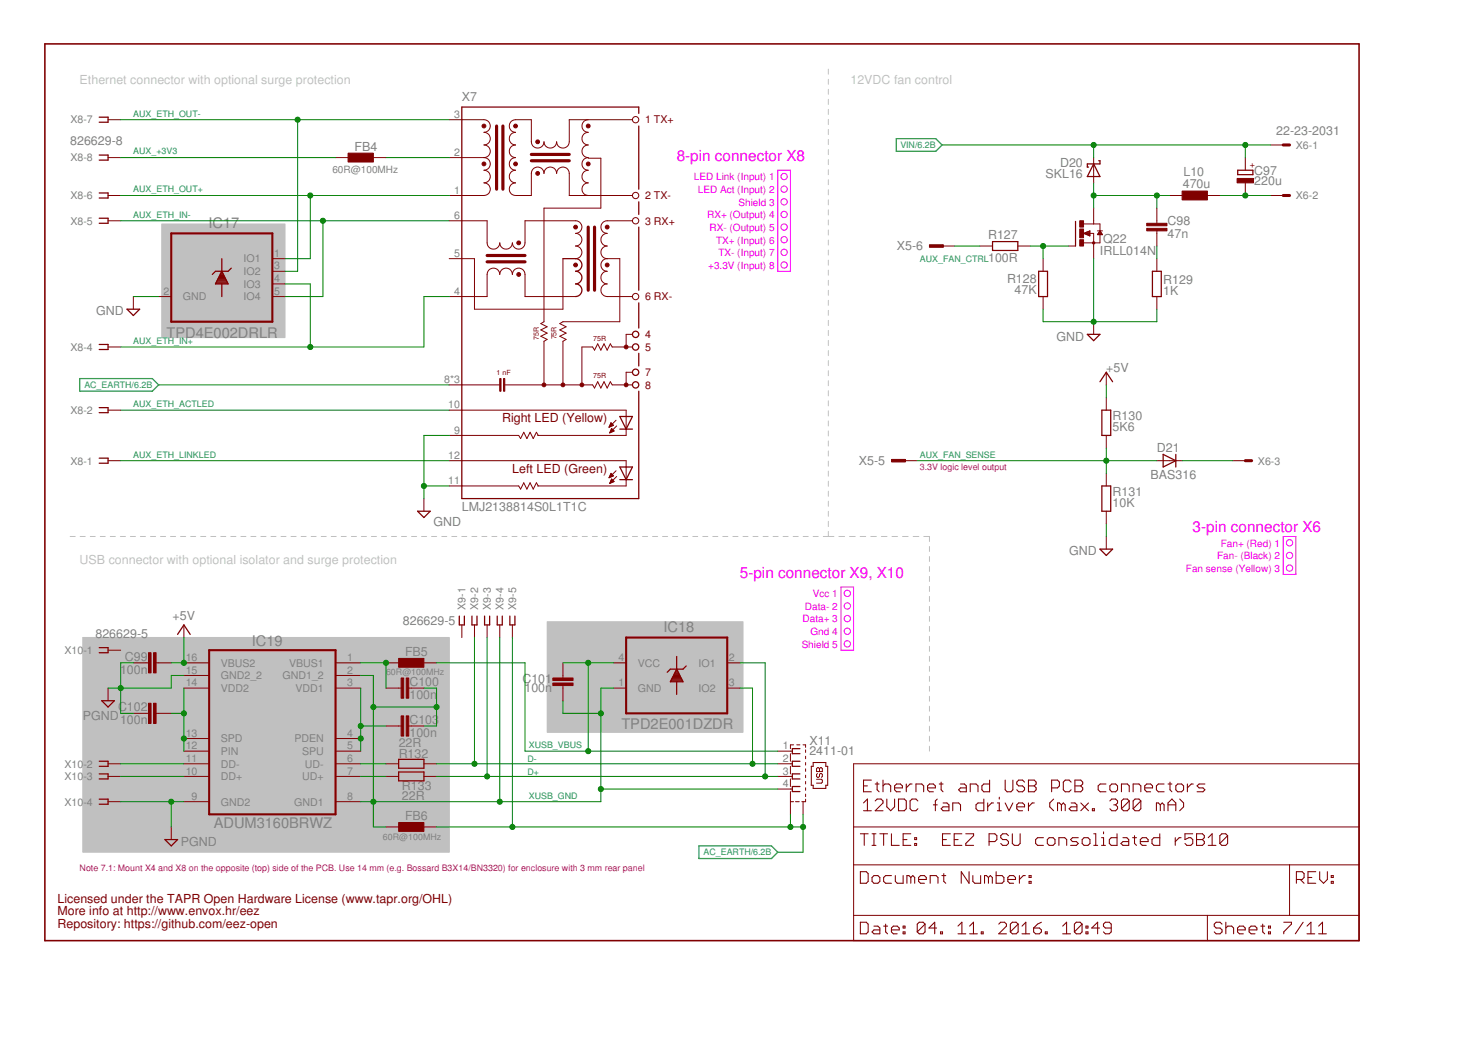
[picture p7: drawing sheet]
<svg xmlns="http://www.w3.org/2000/svg" width="297mm" height="210mm" viewBox="0 0 297 210" stroke-linecap="round" stroke-linejoin="round" font-family="sans-serif">
<g fill="none" stroke="#c0c0c0" stroke-width=".2">
<path d="M166.5 13.9v1M166.5 15.9v1.1M166.5 17.9v1.1M166.5 20v1M166.5 22v1M166.5 24v1M166.5 26v1.1M166.5 28v1.1M166.5 30.1v1M166.5 32.1v1M166.5 34.1v1M166.5 36.1v1"/>
<path d="M166.5 38.1v1.1M166.5 40.2v1M166.5 42.2v1M166.5 44.2v1M166.5 46.2v1.1M166.5 48.3v1M166.5 50.3v1M166.5 52.3v1M166.5 54.3v1M166.5 56.3v1.1M166.5 58.4v1M166.5 60.4v1"/>
<path d="M166.5 62.4v1M166.5 64.4v1M166.5 66.4v1.1M166.5 68.5v1M166.5 70.5v1M166.5 72.5v1M166.5 74.5v1M166.5 76.5v1.1M166.5 78.5v1.1M166.5 80.6v1M166.5 82.6v1M166.5 84.6v1"/>
<path d="M166.5 86.6v1.1M166.5 88.7v1M166.5 90.7v1M166.5 92.7v1M166.5 94.7v1M166.5 96.8v1M166.5 98.8v1M14.1 107.9h1M16.1 107.9h1M18.1 107.9h1.1M20.2 107.9h1M22.2 107.9h1"/>
<path d="M24.2 107.9h1M26.2 107.9h1M28.2 107.9h1M30.2 107.9h1.1M32.3 107.9h1M34.3 107.9h1M36.3 107.9h1M38.3 107.9h1M40.3 107.9h1.1M42.4 107.9h1M44.4 107.9h1M46.4 107.9h1"/>
<path d="M48.4 107.9h1M50.4 107.9h1M52.4 107.9h1.1M54.5 107.9h1M56.5 107.9h1M58.5 107.9h1M60.5 107.9h1M62.5 107.9h1M64.6 107.9h1M66.6 107.9h1M68.6 107.9h1M70.6 107.9h1"/>
<path d="M72.6 107.9h1M74.6 107.9h1M76.7 107.9h1M78.7 107.9h1M80.7 107.9h1M82.7 107.9h1M84.7 107.9h1M86.7 107.9h1.1M88.8 107.9h1M90.8 107.9h1M92.8 107.9h1M94.8 107.9h1"/>
<path d="M96.8 107.9h1.1M98.8 107.9h1.1M100.9 107.9h1M102.9 107.9h1M104.9 107.9h1M106.9 107.9h1M108.9 107.9h1.1M111 107.9h1M113 107.9h1M115 107.9h1M117 107.9h1M119 107.9h1.1"/>
<path d="M121.1 107.9h1M123.1 107.9h1M125.1 107.9h1M127.1 107.9h1M129.1 107.9h1.1M131.1 107.9h1.1M133.2 107.9h1M135.2 107.9h1M137.2 107.9h1M139.2 107.9h1M141.2 107.9h1.1M143.3 107.9h1"/>
<path d="M145.3 107.9h1M147.3 107.9h1M149.3 107.9h1M151.3 107.9h1M153.4 107.9h1M155.4 107.9h1M157.4 107.9h1M159.4 107.9h1M161.4 107.9h1M163.4 107.9h1M165.5 107.9h2.1M166.5 100.8v1"/>
<path d="M166.5 102.8v1M166.5 104.8v1.1M166.5 106.8v1.1M168.6 107.9h1.1M170.7 107.9h1.2M172.9 107.9h1.1M175 107.9h1.1M177.1 107.9h1.2M179.3 107.9h1.1M181.4 107.9h1.1M183.5 107.9h1.2M185.7 107.9h1.1v1"/>
<path d="M186.8 109.9v1M186.8 111.9v1M186.8 113.9v1M186.8 115.9v1M186.8 117.9v1M186.8 119.9v1M186.8 121.9v1M186.8 123.9v1M186.8 125.9v1M186.8 127.9v1M186.8 129.9v1.1M186.8 132v1"/>
<path d="M186.8 134v1M186.8 136v1M186.8 138v1M186.8 140v1M186.8 142v1M186.8 144v1M186.8 146v1M186.8 148v1M186.8 150v1"/>
</g>
<g fill="#c0c0c0" stroke="#c0c0c0" stroke-width=".2">
<path d="M32.5 45h24.8v22.9h-24.8z"/>
<path d="M110 125h39.3v22.2h-39.3z"/>
<path d="M16.6 128.2h73.7v43.1h-73.7z"/>
</g>
<g fill="none" stroke="#800000" stroke-width=".21">
<path d="M163.4 153.3h2.6v.8h.3v3.8h-.3v.6h-2.6v-.6h-.4v-3.8h.4zM173.5 158h.8M175.1 156.8h-1.6v2.4h1.6M175.9 157.6h.8M176.3 157.2v1.6l.4 .4M177.5 158l.3-.4h.8l.4 .4v1.2M177.5 156.8v2.4M179.8 158.4h1.6v-.4l-.4-.4h-.8l-.4 .4v.8l.4 .4h.8M182.1 157.6v1.6M183.3 157.6h-.4l-.8 .8M184.1 159.2v-1.6h1.2l.3 .4v1.2M186.4 158.4h1.6v-.4l-.4-.4h-.8l-.4 .4v.8l.4 .4h.8"/>
<path d="M188.8 157.6h.7M189.1 157.2v1.6l.4 .4M193 157.6h.8l.4 .4v1.2h-1.2l-.3-.4 .3-.4h1.2M195 159.2v-1.6h1.2l.4 .4v1.2M198.9 156.8v2.4h-1.2l-.4-.4v-.8l.4-.4h1.2M202 156.8v2l.4 .4h.8l.4-.4v-2M205.9 157.2l-.4-.4h-.8l-.4 .4v.4l.4 .4h.8l.4 .4v.4l-.4 .4h-.8l-.4-.4M206.7 156.8h1.2l.3 .4v.4l-.3 .4 .3 .4v.4l-.3 .4h-1.2zM206.7 158h1.2M211.3 158.4h1.2l.4-.4v-.8l-.4-.4h-1.2v2.4M215.3 157.2l-.4-.4h-.8l-.4 .4v1.6l.4 .4h.8l.4-.4M216 156.8h1.2l.4 .4v.4l-.4 .4 .4 .4v.4l-.4 .4h-1.2z"/>
<path d="M216 158h1.2M222.3 157.6h-1.2l-.4 .4v.8l.4 .4h1.2M223.1 158l.3-.4h.8l.4 .4v.8l-.4 .4h-.8l-.3-.4zM225.4 159.2v-1.6h1.2l.3 .4v1.2M227.7 159.2v-1.6h1.2l.4 .4v1.2M230.1 158.4h1.5v-.4l-.4-.4h-.7l-.4 .4v.8l.4 .4h.7M234 157.6h-1.2l-.4 .4v.8l.4 .4h1.2M234.7 157.6h.8M235.1 157.2v1.6l.4 .4M236.3 158l.4-.4h.8l.4 .4v.8l-.4 .4h-.8l-.4-.4zM238.6 157.6v1.6M239.8 157.6h-.4l-.8 .8"/>
<path d="M242.1 157.6h-1.1l-.4 .4 .4 .4h.8l.3 .4-.3 .4h-1.2M172.9 175.3h1.2l.4 .3v1.6l-.4 .4h-1.2zM172.9 167.6h1.6M173.5 161.4l.8-.7v2.3M173.5 163h1.6M173.7 167.6v2.4M175.3 176.4l.3-.4h.8l.4 .4v.8l-.4 .4h-.8l-.3-.4zM175.3 167.6h.7M175.3 170h.7M175.6 167.6v2.4M175.9 161l.4-.3h.8l.4 .3v.4l-1.6 1.6h1.6M176.8 167.6h1.6"/>
<path d="M177.6 167.6v2.4M178.2 160.7v1.5l.8 .8 .8-.8v-1.5M179.2 167.6v2.4h1.5M179.2 176h-1.2l-.4 .4v.8l.4 .4h1.2M179.9 176v1.2l.4 .4h1.2v-1.6M180.6 160.7h1.1l.4 .3v1.6l-.4 .4h-1.1zM181.5 168.8h.8M183 167.6h-1.5v2.4h1.5M183 176.4l-.3-.4h-.4v1.6M183 176.4l.5-.4 .3 .4v1.2M183 176.4v1.2M183.8 169.6h.4v.4h-.4z"/>
<path d="M183.8 168.4h.4v.4h-.4zM184.5 161l-.4-.3h-.8l-.4 .3v1.6l.4 .4h.8l.4-.4M184.6 176.8h1.6v-.4l-.4-.4h-.8l-.4 .4v.8l.4 .4h.8M186.9 177.6v-1.6h1.2l.4 .4v1.2M187.6 161.8h.8M188.4 160.7l-.4 .3v2M189.3 176h.8M189.4 168.8h.8M189.5 161.4h.8l.4 .4v1.2h-1.2l-.4-.4 .4-.4h1.2M189.7 175.6v1.6l.4 .4M191 167.6h-1.6v2.4h1.6M191.5 163v-1.6h1.2l.3 .4v1.2"/>
<path d="M191.8 168.8h.8M193.3 167.6h-1.5v2.4h1.5M194.1 167.6h1.6v.4l-1.6 1.6v.4h1.6M194.8 175.3v2.3l-1.6-2.3v2.3M195.5 176v1.2l.4 .4h1.2v-1.6M197.7 160.7v2.3h-1.1l-.4-.4v-.8l.4-.4h1.1M198.5 161.4v1.6M198.6 176.4l-.4-.4h-.3v1.6M198.6 176.4v1.2M198.6 176.4l.4-.4 .4 .4v1.2M198.8 169.2h1.1l.4-.4v-.8l-.4-.4h-1.1v2.4M199.7 161.4h-.4l-.8 .8"/>
<path d="M200.2 175.3v2.3h1.2l.4-.4v-.8l-.4-.4h-1.2M200.4 163h.8M200.4 161.4h.4v1.6M200.8 160.3v.4M202 161.4l.8 1.6 .8-1.6M202.5 176.8h1.6v-.4l-.4-.4h-.8l-.4 .4v.8l.4 .4h.8M202.7 168l-.4-.4h-.8l-.4 .4v.4l.4 .4h.8l.4 .4v.4l-.4 .4h-.8l-.4-.4M203.5 167.6v2l.4 .4h.7l.4-.4v-2M204.3 162.2h1.6v-.4l-.4-.4h-.8l-.4 .4v.8l.4 .4h.8M204.9 176v1.6M206.1 176h-.4l-.8 .8M206.7 161.4v1.6"/>
<path d="M206.8 177.2h.4v.4h-.4zM206.8 176h.4v.4h-.4zM207.9 161.4h-.4l-.8 .8M209.7 168.4h-1.2l-.4 .4v.8l.4 .4h1.2M210.5 168.8l.4-.4h.7l.4 .4v.8l-.4 .4h-.7l-.4-.4zM211.8 160.7l-.8 .7v.8l.8 .8M212.8 170v-1.6h1.2l.4 .4v1.2M213.3 161.8l-.4-.4h-.4v1.6M213.3 161.8v1.2M213.3 161.8l.4-.4 .4 .4v1.2M215.3 161.4h.7l.4 .4v1.2h-1.1l-.4-.4 .4-.4h1.1M216.7 168.4h-1.2l-.3 .4 .3 .4h.8l.4 .4-.4 .4h-1.1"/>
<path d="M217.2 161.4l1.6 1.6M217.5 168.8l.4-.4h.8l.4 .4v.8l-.4 .4h-.8l-.4-.4zM218.8 161.4l-1.6 1.6M219.5 162.6h.4v.4h-.4zM219.8 167.6h.4v2.4M219.8 170h.8M221.4 170h.8M221.4 168.4h.4v1.6M221.8 167.3v.3M223.1 161l.3-.3h.8l.4 .3v.4l-.4 .4M223.8 161.8h.4M224.2 161.8l.4 .4v.4l-.4 .4h-.8l-.3-.4"/>
<path d="M224.5 167.6v2.4h-1.2l-.4-.4v-.8l.4-.4h1.2M225.7 168.4h.8l.3 .4v1.2h-1.1l-.4-.4 .4-.4h1.1M226.9 161l-.3-.3h-.8l-.4 .3v1.6M226.9 161v1.6l-.3 .4h-.8l-.4-.4M226.9 161l-1.5 1.6M227.6 168.4h.8M228 168v1.6l.4 .4M229.2 169.2h1.5v-.4l-.3-.4h-.8l-.4 .4v.8l.4 .4h.8M229.3 161l-.4-.3h-.8l-.4 .3v1.6M229.3 161v1.6l-.4 .4h-.8l-.4-.4M229.3 161l-1.6 1.6M233.1 167.6v2.4h-1.2l-.4-.4v-.8l.4-.4h1.2"/>
<path d="M233.2 161.8l-.4-.4h-.4v1.6M233.2 161.8v1.2M233.2 161.8l.4-.4 .4 .4v1.2M234.7 163v-1.6l.8-.7 .8 .7v1.6M234.7 161.8h1.6M236.2 168.4v1.6M237.1 160.7l.8 .7v.8l-.8 .8M237.4 168.4h-.4l-.8 .8M239.7 167.6h-1.6v1.2l.8-.4h.4l.4 .4v.8l-.4 .4h-.8l-.4-.4M240.5 167.6h1.2l.3 .4v.4l-.3 .4 .3 .4v.4l-.3 .4h-1.2zM240.5 168.8h1.2M242.8 170h1.6"/>
<path d="M242.8 168.4l.8-.8v2.4M246.7 168l-.4-.4h-.7l-.4 .4v1.6M246.7 168v1.6l-.4 .4h-.7l-.4-.4M246.7 168l-1.5 1.6M260.5 176.8h1.2l.4-.4v-.8l-.4-.3h-1.2v2.3M261.3 176.8l.8 .8M262.9 176.4h.8M264.4 175.3h-1.5v2.3h1.5M265.2 175.3v1.5l.8 .8 .8-.8v-1.5M267.5 177.2h.4v.4h-.4zM267.5 176h.4v.4h-.4zM172.9 185.4h1.2l.4 .4v1.6l-.4 .3h-1.2z"/>
<path d="M175.6 186.2h.8l.4 .4v1.1h-1.2l-.3-.3 .3-.4h1.2M177.6 186.2h.8M178 185.8v1.6l.4 .3M179.2 187h1.5v-.4l-.4-.4h-.8l-.3 .4v.8l.3 .3h.8M181.5 187.4h.4v.3h-.4zM181.5 186.2h.4v.4h-.4zM185.9 185.8v1.6l-.4 .3h-.8l-.4-.3M185.9 185.8l-.4-.4h-.8l-.4 .4v1.6M185.9 185.8l-1.6 1.6M188.2 186.6h-1.5l1.2-1.2v2.3M189 187.4h.4v.3h-.4zM192.5 187.7h1.6"/>
<path d="M192.5 186.2l.8-.8v2.3M194.9 186.2l.7-.8v2.3M194.9 187.7h1.5M197.2 187.4h.4v.3h-.4zM200.7 185.8l.4-.4h.8l.4 .4v.4l-1.6 1.5h1.6M204.6 185.8l-1.5 1.6M204.6 185.8v1.6l-.4 .3h-.7l-.4-.3M204.6 185.8l-.4-.4h-.7l-.4 .4v1.6M205.4 187.7h1.5M205.4 186.2l.8-.8v2.3M207.7 186.6h1.2l.4 .4v.4l-.4 .3h-.8l-.4-.3zM209.3 185.4l-.8 .4-.8 .8"/>
<path d="M210.1 187.4h.4v.3h-.4zM213.6 187.7h1.5M213.6 186.2l.8-.8v2.3M217.5 185.8v1.6l-.4 .3h-.8l-.4-.3M217.5 185.8l-.4-.4h-.8l-.4 .4v1.6M217.5 185.8l-1.6 1.6M218.2 187.4h.5v.3h-.5zM218.2 186.2h.5v.4h-.5zM221 186.6h-1.6l1.2-1.2v2.3M223.3 186.6h-1.2l-.3-.4v-.4l.3-.4h.8l.4 .4v1.6l-.4 .3h-.8l-.3-.3M245.6 185.8l-.4-.4h-.8l-.4 .4v.4l.4 .4h.8l.4 .4v.4l-.4 .3h-.8l-.4-.3M246.4 186.6l.4-.4h.7l.4 .4v1.1"/>
<path d="M246.4 185.4v2.3M248.7 187h1.6v-.4l-.4-.4h-.8l-.4 .4v.8l.4 .3h.8M251 187h1.6v-.4l-.4-.4h-.8l-.4 .4v.8l.4 .3h.8M253.4 186.2h.8M253.8 185.8v1.6l.4 .3M254.9 187.4h.4v.3h-.4zM254.9 186.2h.4v.4h-.4zM258 185.4h1.5v.4l-1.5 1.6v.3M261.9 185.4l-1.6 2.3M262.7 187.7h1.5M262.7 186.2l.8-.8v2.3M265 187.7h1.6"/>
<path d="M265 186.2l.8-.8v2.3"/>
</g>
<g fill="#800000" stroke="#800000" stroke-width=".2">
<path d="M237.6 38.4h5.1v1.8h-5.1z"/>
<path d="M230.5 44.9h4v.5h-4z"/>
<path d="M230.5 45.9h4v.5h-4z"/>
<path d="M217 48.2h.8v1.3h-.8z"/>
<path d="M217 44.4h.8v1.3h-.8z"/>
<path d="M217 46h.8v1.8h-.8z"/>
<path d="M100.4 76.1h.3v2.6h-.3z"/>
<path d="M101.2 76.1h.3v2.6h-.3z"/>
<path d="M70 30.8h5v1.8h-5z"/>
<path d="M248.6 35.9h3.3v.9h-3.3z"/>
<path d="M186.8 49.2h2.8v.5h-2.8z"/>
<path d="M179.2 92.4h2.8v.5h-2.8z"/>
<path d="M80.1 165.4h5.1v1.8h-5.1z"/>
<path d="M80.1 132.4h5.1v1.8h-5.1z"/>
<path d="M81.6 136.3h.5v4.1h-.5z"/>
<path d="M80.6 136.3h.5v4.1h-.5z"/>
<path d="M81.6 143.9h.5v4.1h-.5z"/>
<path d="M80.6 143.9h.5v4.1h-.5z"/>
<path d="M29.8 141.4h.6v4.1h-.6z"/>
<path d="M30.9 141.4h.5v4.1h-.5z"/>
<path d="M29.8 131.2h.6v4.1h-.6z"/>
<path d="M30.9 131.2h.5v4.1h-.5z"/>
<path d="M111.1 136.3h4.1v.5h-4.1z"/>
<path d="M111.1 137.3h4.1v.5h-4.1z"/>
</g>
<g fill="none" stroke="#800000" stroke-width=".2">
<path d="M21.7 39.3h2.6M21.7 31.7h2.6M21.7 24.1h2.6M67.4 31.7h2.6M75 31.7h2.6M90.3 24.1h7a1.27 1.27 0 0 1 1.2 1.2 1.27 1.27 0 0 1-1.2 1.3 1.27 1.27 0 0 1 1.2 1.3 1.27 1.27 0 0 1-1.2 1.2 1.27 1.27 0 0 1 1.2 1.3 1.27 1.27 0 0 1-1.2 1.3M90.3 31.7h7M97.3 31.7a1.27 1.27 0 0 1 1.2 1.3 1.27 1.27 0 0 1-1.2 1.2 1.27 1.27 0 0 1 1.2 1.3 1.27 1.27 0 0 1-1.2 1.3 1.27 1.27 0 0 1 1.2 1.2 1.27 1.27 0 0 1-1.2 1.3h-7M118.2 24.1a1.27 1.27 0 0 0-1.2 1.2 1.27 1.27 0 0 0 1.2 1.3 1.27 1.27 0 0 0-1.2 1.3 1.27 1.27 0 0 0 1.2 1.2 1.27 1.27 0 0 0-1.2 1.3 1.27 1.27 0 0 0 1.2 1.3 1.27 1.27 0 0 0-1.2 1.3 1.27 1.27 0 0 0 1.2 1.2 1.27 1.27 0 0 0-1.2 1.3 1.27 1.27 0 0 0 1.2 1.3 1.27 1.27 0 0 0-1.2 1.2 1.27 1.27 0 0 0 1.2 1.3M118.2 31.8h2.6v10h-11.5v22.9l-.6 .4 1.3 .6-1.3 .6 1.3 .7-1.3 .6 1.3 .6-.7 .4v8.8M127.1 24.1h-12.7v4.4a1.27 1.27 0 0 1-1.3 1.3 1.27 1.27 0 0 1-1.2-1.3 1.27 1.27 0 0 1-1.3 1.3 1.27 1.27 0 0 1-1.3-1.3 1.27 1.27 0 0 1-1.2 1.3 1.27 1.27 0 0 1-1.3-1.3v-4.4h-3.2a1.27 1.27 0 0 0-1.2 1.2 1.27 1.27 0 0 0 1.2 1.3 1.27 1.27 0 0 0-1.2 1.3 1.27 1.27 0 0 0 1.2 1.2 1.27 1.27 0 0 0-1.2 1.3 1.27 1.27 0 0 0 1.2 1.3 1.27 1.27 0 0 0-1.2 1.3 1.27 1.27 0 0 0 1.2 1.2 1.27 1.27 0 0 0-1.2 1.3 1.27 1.27 0 0 0 1.2 1.3 1.27 1.27 0 0 0-1.2 1.2 1.27 1.27 0 0 0 1.2 1.3h3.2v-4.4a1.27 1.27 0 0 1 1.3-1.3 1.27 1.27 0 0 1 1.2 1.3 1.27 1.27 0 0 1 1.3-1.3 1.27 1.27 0 0 1 1.3 1.3 1.27 1.27 0 0 1 1.2-1.3 1.27 1.27 0 0 1 1.3 1.3v4.4h12.7M219.8 31.7v5.1"/>
<path d="M235 39.3h2.6M242.7 39.3h2.5M250.3 31.7v2.5M250.3 36.8v2.5M255.4 39.3h2.5M255.4 29.1h2.5M21.7 44.4h2.6M26.8 59.6v2.6M31.9 59.6h2.5M54.7 59.6h2.6M54.7 52h2.6M54.7 54.5h2.6"/>
<path d="M54.7 57.1h2.6M90.3 44.4h7.6v4.4a1.27 1.27 0 0 0 1.3 1.3 1.27 1.27 0 0 0 1.2-1.3 1.27 1.27 0 0 0 1.3 1.3 1.27 1.27 0 0 0 1.3-1.3 1.27 1.27 0 0 0 1.2 1.3 1.27 1.27 0 0 0 1.3-1.3v-4.4h10.2a1.27 1.27 0 0 1 1.3 1.3 1.27 1.27 0 0 1-1.3 1.2 1.27 1.27 0 0 1 1.3 1.3 1.27 1.27 0 0 1-1.3 1.3 1.27 1.27 0 0 1 1.3 1.2 1.27 1.27 0 0 1-1.3 1.3M90.3 59.6h7.6v-4.4a1.27 1.27 0 0 1 1.3-1.3 1.27 1.27 0 0 1 1.2 1.3 1.27 1.27 0 0 1 1.3-1.3 1.27 1.27 0 0 1 1.3 1.3 1.27 1.27 0 0 1 1.2-1.3 1.27 1.27 0 0 1 1.3 1.3v4.4h10.2M90.3 52h5.1v10.2h17.7v-10.2M122 52a1.27 1.27 0 0 0-1.2 1.3 1.27 1.27 0 0 0 1.2 1.2 1.27 1.27 0 0 0-1.2 1.3 1.27 1.27 0 0 0 1.2 1.3 1.27 1.27 0 0 0-1.2 1.3 1.27 1.27 0 0 0 1.2 1.2h5.1M122 52h2.6v12.7h-11.5l-.6 .4 1.3 .6-1.3 .6 1.3 .7-1.3 .6 1.3 .6-.7 .4v8.8M127.1 44.4h-5.1a1.27 1.27 0 0 0-1.2 1.3 1.27 1.27 0 0 0 1.2 1.2 1.27 1.27 0 0 0-1.2 1.3 1.27 1.27 0 0 0 1.2 1.3 1.27 1.27 0 0 0-1.2 1.2 1.27 1.27 0 0 0 1.2 1.3M189.3 49.5h2.6M196.9 49.5h2.6M204.6 49.5h2.5M209.6 52v2.5M209.6 59.6v2.6"/>
<path d="M214.7 49.5h1.5M217.8 46.9h2v5.1M217.8 46.9l1.2 .5M217.8 45h3.3v1.4M218.1 46.8h.9M218.1 47h.9M218.4 47.2h.6M218.4 46.7h.6M218.7 47.3h.3M218.7 46.6h.3M219 46.4h.1M219 47.4h.1"/>
<path d="M219 46.4v1M219 46.4l-1.2 .5M219.8 41.8v3.2M220.6 46.4h1M220.6 47h.9M220.7 46.9h.7M220.8 46.8h.5M220.9 46.7h.4M221 46.6h.2M221.1 47.1v1.7h-3.3M221.1 46.4l.5 .8h-1zM232.5 41.8v3.1"/>
<path d="M232.5 46.4v3.1M232.5 52v2.5M232.5 59.6v2.6M21.7 69.8h2.6M90.3 77.4h10.1M101.5 77.4h17.6l.4 .6 .6-1.2 .7 1.2 .6-1.2 .6 1.2 .7-1.2 .3 .6h4.1M127.1 67.2h-1.3v2.6M127.1 74.8h-1.3v2.6M127.1 69.8h-4.1l-.3-.7-.7 1.3-.6-1.3-.6 1.3-.7-1.3-.6 1.3-.4-.6h-2.2v7.6M219.8 64.7v2.5M222.3 74.8v2.6M222.3 79.9v2.6"/>
<path d="M21.7 92.6h2.6M21.7 82.5h2.6M90.3 92.6h35.5v5.1h-17.7M90.3 87.5h13.9l.4 .7 .7-1.3 .6 1.3 .6-1.3 .7 1.3 .6-1.3 .4 .6M90.3 97.7h13.9l.4 .6 .7-1.2 .6 1.2 .6-1.2 .7 1.2 .6-1.2 .4 .6M90.3 82.5h35.5v5h-17.7M122.4 85.9h.1M122.4 96h.1M122.5 85.8h.2M122.5 95.9h.3M122.5 85.6h.5M122.5 95.8h.6"/>
<path d="M122.6 85.5h.7M122.6 87h.1M122.6 95.7h.7M122.6 97.1h.2M122.6 85.4h.6M122.6 86.8h.4M122.6 95.5h.5M122.6 97h.5M122.7 85.3h.4M122.7 86.7h.6M122.7 95.4h.3M122.7 96.9h.6"/>
<path d="M122.7 85.2h.2M122.7 86.6h.7M122.7 96.7h.6M122.7 95.3h.2M122.8 86.5h.5M122.8 85l-.4 .9M122.8 85l.5 .5M122.8 85h.1M122.8 96.6h.4M122.8 86.4h.3M122.8 96.5h.3M122.9 86.2h.1"/>
<path d="M122.9 96.4h.1M122.9 86.1l.5 .6-.9 .3zM122.9 96.3l.5 .5-.9 .4zM123.3 85.5l-.9 .4M123.3 95.7l-.5-.5-.4 .9M123.3 95.7l-.9 .4M123.8 84.5l-1.4 1.4M123.8 94.7l-1.4 1.4M123.9 85.6l-1.4 1.4M123.9 95.8l-1.4 1.4M181.7 92.6h2.6M222.3 87.5v2.6"/>
<path d="M222.3 95.2v2.5M232.5 92.6h5.1M247.7 92.6h2.6M85.2 100.2v2.6M222.3 102.8v2.5M222.3 107.9v2.5M21.7 138.3v2.6M21.7 130.7h2.6M26.8 133.3h3M31.4 133.3h3M37 133.3h5M37 138.3h5"/>
<path d="M37 135.8h5M37 125.6v2.6M67.4 133.3h5.1M67.4 138.3h5.1M67.4 135.8h5.1M77.6 133.3h2.5M77.6 138.3h3M82.1 138.3h3.1M85.2 133.3h2.5M92.8 125.6v2.6M95.4 125.6v2.6M97.9 125.6v2.6"/>
<path d="M100.4 125.6v2.6M103 125.6v2.6M113.1 133.3v3M113.1 137.8v3.1M123.3 133.3h2.5M123.3 138.3h2.5M146.2 133.3h2.5M146.2 138.3h2.5M21.7 156.1h2.6M21.7 153.6h2.6M26.8 143.4h3M31.4 143.4h3"/>
<path d="M37 156.1h5M37 153.6h5M37 151h5M37 148.5h5M67.4 156.1h5.1M67.4 153.6h5.1M67.4 151h5.1M67.4 148.5h5.1M77.6 156.1h2.5M77.6 153.6h2.5M77.6 146h3M82.1 146h3.1"/>
<path d="M85.2 156.1h2.5M85.2 153.6h2.5M156.3 158.6h2.9M156.3 156.1h2.9M156.3 153.6h2.9M156.3 151h2.9M158.9 151.5v1.6M158.9 154.1v1.5M158.9 156.6v1.5M158.9 159.2v4.5M159.5 149.8h-.6v.7M160.1 149.8h.7"/>
<path d="M161.4 149.8h.5v.5M161.9 150.8v.5M161.9 152v.5M161.9 153.3v.5M161.9 154.6v.5M161.9 155.9v.5M161.9 157.1v.5M161.9 158.4v.5M161.9 159.7v.5M164.1 156.7h1l.2 .2v.4l-.2 .2h-1M164.1 154.5l.2-.2 .4 .2 .4-.2 .2 .2v.6h-1.2zM164.3 155.5l-.2 .2v.4l.4 .2 .2-.2v-.4l.4-.2 .2 .2v.4l-.2 .2"/>
<path d="M164.7 154.5v.6M171.6 153.6h101.5v35.5h-101.5zM21.7 161.2h2.6M34.4 166.3v2.5M37 161.2h5M67.4 161.2h5.1M77.6 166.3h2.5M85.2 166.3h2.5M158.9 161.2h.6M159.9 161.2h.7M161.4 161.2v2.5M161.9 160.7v.5h-.8"/>
<path d="M171.6 173.9h101.5M171.6 166.3h101.5M259.2 173.9v10.1M171.6 184h101.5M242.7 184v5.1"/>
<circle cx="127.7" cy="24.1" r=".64"/>
<circle cx="127.7" cy="39.3" r=".64"/>
<circle cx="127.7" cy="44.4" r=".64"/>
<circle cx="127.7" cy="59.6" r=".64"/>
</g>
<path d="M257.9 29.1h1.3M257.9 39.3h1.3M250.3 92.6h1.2" fill="none" stroke="#800000" stroke-width=".61"/>
<g fill="none" stroke="#800000" stroke-width=".25">
<path d="M19.9 23.6h1.8v1h-1.8M19.9 31.2h1.8v1h-1.8M19.9 38.8h1.8v1h-1.8M128.4 22.8v-1.3h-35.6v78.7h35.6v-21.5M128.4 25.3v12.7M219.8 33l1.3 2.5h-2.6zM220.8 32.3h.3v.7h-2.6v.6h.3M248.8 34.2h3v.9h-3zM19.9 43.9h1.8v1h-1.8M43.4 56.9h2.4M43.5 56.7h2.2M43.6 56.5h2"/>
<path d="M43.7 56.3h1.7M43.8 56h1.5M43.9 55.8h1.3M44 55.6h1.1M44.2 55.4h.8M44.3 55.1h.6M44.4 54.9h.4M44.5 54.7h.2M44.6 54.5l1.2 2.6h-2.5zM44.6 52v2.5M44.6 57.1v2.5M46.5 53.9l-.7 .6h-2.5l-.6 .7"/>
<path d="M113.1 52h2.6a1.27 1.27 0 0 1 1.3 1.3 1.27 1.27 0 0 1-1.3 1.2 1.27 1.27 0 0 1 1.3 1.3 1.27 1.27 0 0 1-1.3 1.3 1.27 1.27 0 0 1 1.3 1.3 1.27 1.27 0 0 1-1.3 1.2M128.4 40.6v2.5M128.4 45.7v12.7M199.5 48.6h5.1v1.8h-5.1zM208.7 54.5h1.8v5.1h-1.8zM216.2 44.5v5M231.6 54.5h1.8v5.1h-1.8zM19.9 69.3h1.8v1h-1.8M25.5 62.2h2.6l-1.3 1.2zM128.4 60.9v5.1M128.4 71v2.6M218.5 67.2h2.6l-1.3 1.3z"/>
<path d="M221.1 76.8l1.2-2 1.3 2M19.9 82h1.8v1h-1.8M19.9 92.1h1.8v1h-1.8M124.6 83.7h2.5l-1.3 2.6zM124.6 86.3h2.5M124.6 93.9h2.5l-1.3 2.5zM124.6 96.4h2.5M221.4 97.7h1.8v5.1h-1.8zM221.4 82.5h1.8v5h-1.8zM233.8 91.4l2.5 1.2-2.5 1.3zM236.3 91.4v2.5M83.9 102.8h2.6l-1.3 1.3z"/>
<path d="M221.1 110.4h2.5l-1.3 1.3zM19.9 130.2h1.8v1h-1.8M35.7 127.6l1.3-2 1.2 2M92.3 123.9v1.7h1v-1.7M94.8 123.9v1.7h1.1v-1.7M97.4 123.9v1.7h1v-1.7M99.9 123.9v1.7h1v-1.7M102.5 123.9v1.7h1v-1.7M134.8 136.9h2.4M134.9 136.7h2.2M135 136.5h2M135.1 136.2h1.7"/>
<path d="M135.3 136h1.4M135.4 135.8h1.2M135.5 135.6h1M135.6 135.4h.8M135.7 135.1h.6M135.8 134.9h.4M135.9 134.7h.2M136 134.5l1.3 2.6h-2.6zM136 132v2.5M136 137.1v2.5M137.9 133.9l-.6 .6h-2.6l-.6 .7M19.9 153.1h1.8v1h-1.8"/>
<path d="M19.9 155.6h1.8v1h-1.8M20.4 140.9h2.6l-1.3 1.3zM80.1 152.7h5.1v1.8h-5.1zM80.1 155.2h5.1v1.8h-5.1zM160.8 150.5h-1.6v1h1.6M160.8 153.1h-1.6v1h1.6M160.8 155.6h-1.6v1h1.6M160.8 158.1h-1.6v1.1h1.6M19.9 160.7h1.8v1h-1.8M33.1 168.8h2.6l-1.3 1.3z"/>
<circle cx="127.7" cy="67.2" r=".64"/>
<circle cx="127.7" cy="69.8" r=".64"/>
<circle cx="127.7" cy="74.8" r=".64"/>
<circle cx="127.7" cy="77.4" r=".64"/>
</g>
<g fill="none" stroke="#800000" stroke-width=".42">
<path d="M34.4 46.9h20.3v17.8h-20.3zM42 130.7h25.4v33h-25.4zM125.8 128.2h20.4v15.2h-20.4z"/>
<circle cx="219.8" cy="48.8" r=".13"/>
</g>
<path d="M99.8 25.3v12.7M101.1 25.3v12.7M106.8 32.3h7.6M106.8 31.1h7.6M97.9 52.6h7.6M97.9 51.4h7.6M118.2 45.7v12.7M119.5 45.7v12.7" fill="none" stroke="#800000" stroke-width=".63"/>
<g fill="#800000" stroke="#800000" stroke-width=".2">
<circle cx="97.3" cy="25.3" r=".38"/>
<circle cx="97.3" cy="33" r=".38"/>
<circle cx="103.6" cy="25.3" r=".38"/>
<circle cx="103.6" cy="33" r=".38"/>
<circle cx="108.1" cy="34.9" r=".38"/>
<circle cx="108.1" cy="28.5" r=".38"/>
<circle cx="122" cy="45.7" r=".38"/>
<circle cx="122" cy="53.3" r=".38"/>
<circle cx="115.7" cy="45.7" r=".38"/>
<circle cx="115.7" cy="53.3" r=".38"/>
<circle cx="104.2" cy="55.2" r=".38"/>
<circle cx="104.2" cy="48.8" r=".38"/>
<circle cx="113.1" cy="77.4" r=".38"/>
<circle cx="109.3" cy="77.4" r=".38"/>
<circle cx="116.9" cy="77.4" r=".38"/>
<circle cx="125.8" cy="77.4" r=".38"/>
<circle cx="125.8" cy="69.8" r=".38"/>
<circle cx="118.2" cy="25.3" r=".38"/>
<circle cx="118.2" cy="33" r=".38"/>
</g>
<path d="M9 8.8h264.1v180.3h-264.1z" fill="none" stroke="#800000" stroke-width=".32"/>
<g fill="none" stroke="#008000" stroke-width=".2">
<path d="M24.3 31.7h43.1M24.3 39.3h66M24.3 24.1h66M59.8 24.1v30.4h-2.5M62.4 39.3v12.7h-5.1M77.6 31.7h12.7M189.3 29.1h66.1M219.8 29.1v2.6M219.8 36.8v5M219.8 39.3h15.2M232.5 39.3v2.5M245.2 39.3h10.2"/>
<path d="M250.3 29.1v2.6M24.3 44.4h66M26.8 59.6h5.1M57.3 57.1h5.1v12.7M64.9 44.4v15.2h-7.6M90.3 59.6h-5.1v10.2h-60.9M191.9 49.5h5M207.1 49.5h7.6M209.6 49.5v2.5M219.8 52v12.7M232.5 49.5v2.5M31.9 77.4h58.4"/>
<path d="M209.6 62.2v2.5h22.9v-2.5M222.3 77.4v2.5M24.3 82.5h66M24.3 92.6h66M85.2 97.7h5.1M90.3 87.5h-5.1v12.7M184.3 92.6h48.2M222.3 90.1v5.1M237.6 92.6h10.1M222.3 105.3v2.6M26.8 133.3h-2.5v10.1h2.5M37 135.8h-2.6v2.5h-12.7"/>
<path d="M37 128.2v5.1h-2.6M37 138.3v12.7M72.5 135.8h2.5v30.5h2.6M72.5 133.3h5.1v5M72.5 138.3v12.7M85.2 138.3h2.5v7.7h-2.5M87.7 133.3h17.8v17.7h50.8M95.4 128.2v25.4M97.9 128.2v27.9M100.4 128.2v33M103 128.2v38.1M113.1 133.3h10.2"/>
<path d="M118.2 133.3v17.7M123.3 138.3h-2.5v22.9h-48.3M148.7 133.3h5.1v22.8M148.7 138.3h2.5v15.3M24.3 153.6h12.7M24.3 156.1h12.7M34.4 143.4h2.6M72.5 153.6h5.1M72.5 156.1h5.1M72.5 146h5.1M75 142.2h12.7M87.7 153.6h68.6"/>
<path d="M87.7 156.1h68.6M113.1 140.9v2.5h7.7M120.8 158.6h35.5M24.3 161.2h12.7M34.4 161.2v5.1M87.7 166.3h73.7M158.9 163.7v2.6M161.4 163.7v7.6h-5.1"/>
</g>
<g fill="#008000" stroke="#008000" stroke-width=".2">
<circle cx="219.8" cy="29.1" r=".51"/>
<circle cx="250.3" cy="29.1" r=".51"/>
<circle cx="219.8" cy="64.7" r=".51"/>
<circle cx="85.2" cy="97.7" r=".51"/>
<circle cx="34.4" cy="161.2" r=".51"/>
<circle cx="24.3" cy="138.3" r=".51"/>
<circle cx="161.4" cy="166.3" r=".51"/>
<circle cx="103" cy="166.3" r=".51"/>
<circle cx="158.9" cy="166.3" r=".51"/>
<circle cx="209.6" cy="49.5" r=".51"/>
<circle cx="219.8" cy="39.3" r=".51"/>
<circle cx="232.5" cy="39.3" r=".51"/>
<circle cx="250.3" cy="39.3" r=".51"/>
<circle cx="37" cy="133.3" r=".51"/>
<circle cx="95.4" cy="153.6" r=".51"/>
<circle cx="151.2" cy="153.6" r=".51"/>
<circle cx="97.9" cy="156.1" r=".51"/>
<circle cx="153.8" cy="156.1" r=".51"/>
<circle cx="118.2" cy="151" r=".51"/>
<circle cx="118.2" cy="133.3" r=".51"/>
<circle cx="72.5" cy="148.5" r=".51"/>
<circle cx="72.5" cy="146" r=".51"/>
<circle cx="77.6" cy="133.3" r=".51"/>
<circle cx="37" cy="143.4" r=".51"/>
<circle cx="37" cy="148.5" r=".51"/>
<circle cx="75" cy="161.2" r=".51"/>
<circle cx="87.7" cy="142.2" r=".51"/>
<circle cx="75" cy="142.2" r=".51"/>
<circle cx="120.8" cy="158.6" r=".51"/>
<circle cx="120.8" cy="143.4" r=".51"/>
<circle cx="100.4" cy="161.2" r=".51"/>
<circle cx="59.8" cy="24.1" r=".51"/>
<circle cx="62.4" cy="39.3" r=".51"/>
<circle cx="64.9" cy="44.4" r=".51"/>
<circle cx="62.4" cy="69.8" r=".51"/>
<circle cx="222.3" cy="92.6" r=".51"/>
</g>
<g fill="none" stroke="#f0f" stroke-width=".2">
<path d="M156.3 34.2h2.6v20.3h-2.6zM169 118h2.6v12.7h-2.6zM257.9 107.9h2.5v7.6h-2.5z"/>
<circle cx="157.6" cy="35.5" r=".64"/>
<circle cx="157.6" cy="38" r=".64"/>
<circle cx="157.6" cy="45.7" r=".64"/>
<circle cx="157.6" cy="50.7" r=".64"/>
<circle cx="157.6" cy="43.1" r=".64"/>
<circle cx="157.6" cy="53.3" r=".64"/>
<circle cx="157.6" cy="48.2" r=".64"/>
<circle cx="157.6" cy="40.6" r=".64"/>
<circle cx="170.3" cy="119.3" r=".64"/>
<circle cx="259.2" cy="111.7" r=".64"/>
<circle cx="259.2" cy="109.1" r=".64"/>
<circle cx="259.2" cy="114.2" r=".64"/>
<circle cx="170.3" cy="121.8" r=".64"/>
<circle cx="170.3" cy="124.4" r=".64"/>
<circle cx="170.3" cy="126.9" r=".64"/>
<circle cx="170.3" cy="129.5" r=".64"/>
</g>
<path d="M180.1 27.9h8l1.2 1.2-1.2 1.3h-8zM16 76.1h14.6l1.3 1.3-1.3 1.3h-14.6zM140.5 170.1h14.5l1.3 1.2-1.3 1.3h-14.5z" fill="none" stroke="#008080" stroke-width=".25"/>
<g font-size="3.1" fill="#f0f">
<text x="136" y="32.3">8-pin connector X8</text>
<text x="239.7" y="106.9">3-pin connector X6</text>
<text x="148.7" y="116.1">5-pin connector X9, X10</text>
</g>
<g font-size="2.9" fill="#808080">
<text x="41.9" y="45.9">IC17</text>
<text x="33.4" y="67.9">TPD4E002DRLR</text>
<text x="50.6" y="129.8">IC19</text>
<text x="133.3" y="127.2">IC18</text>
<text x="124.9" y="146.6">TPD2E001DZDR</text>
<text x="42.9" y="166.5">ADUM3160BRWZ</text>
</g>
<g font-size="2.5" fill="#c0c0c0">
<text x="16" y="17">Ethernet connector with optional surge protection</text>
<text x="170.9" y="17">12VDC fan control</text>
<text x="16" y="113.5">USB connector with optional isolator and surge protection</text>
</g>
<g font-size="2.5" fill="#808080">
<text x="92.8" y="20.3">X7</text>
<text x="14.1" y="29.1">826629-8</text>
<text x="256.5" y="27.2">22-23-2031</text>
<text x="71.2" y="30.4">FB4</text>
<text x="210.1" y="35.7">SKL16</text>
<text x="213" y="33.6">D20</text>
<text x="237.8" y="35.4">L10</text>
<text x="252.1" y="35.2">C97</text>
<text x="237.7" y="37.8">470u</text>
<text x="252.1" y="37.1">220u</text>
<text x="198.6" y="48">R127</text>
<text x="234.7" y="47.8">47n</text>
<text x="234.7" y="45.3">C98</text>
<text x="180.2" y="50.3">X5-6</text>
<text x="198.6" y="52.8">100R</text>
<text x="221.1" y="51.4">IRLL014N</text>
<text x="221.7" y="48.8">Q22</text>
<text x="202.4" y="56.8">R128</text>
<text x="203.9" y="59.1">47K</text>
<text x="233.8" y="59.4">1K</text>
<text x="233.8" y="57.2">R129</text>
<text x="19.3" y="63.4">GND</text>
<text x="212.4" y="68.5">GND</text>
<text x="222.3" y="74.9">+5V</text>
<text x="223.6" y="86.7">5K6</text>
<text x="223.6" y="84.5">R130</text>
<text x="172.6" y="93.5">X5-5</text>
<text x="232.5" y="90.9">D21</text>
<text x="223.6" y="101.9">10K</text>
<text x="223.6" y="99.7">R131</text>
<text x="231.2" y="96.2">BAS316</text>
<text x="87.1" y="105.8">GND</text>
<text x="92.8" y="102.8">LMJ2138814S0L1T1C</text>
<text x="214.9" y="111.7">GND</text>
<text x="34.7" y="124.6">+5V</text>
<text x="80.9" y="125.6">826629-5</text>
<text x="19.2" y="128.2">826629-5</text>
<text x="81.4" y="132">FB5</text>
<text x="24.1" y="135.4">100n</text>
<text x="25.1" y="132.9">C99</text>
<text x="82.3" y="138">C100</text>
<text x="105" y="137.3">C101</text>
<text x="23.7" y="143">C102</text>
<text x="82.3" y="140.5">100n</text>
<text x="105.4" y="139.2">100n</text>
<text x="16.6" y="144.7">PGND</text>
<text x="24.1" y="145.6">100n</text>
<text x="82.3" y="148.1">100n</text>
<text x="82.3" y="145.6">C103</text>
<text x="162.7" y="149.8">X11</text>
<text x="80.1" y="150.1">22R</text>
<text x="80.1" y="152.4">R132</text>
<text x="162.7" y="151.8">2411-01</text>
<text x="80.8" y="160.9">22R</text>
<text x="80.8" y="158.8">R133</text>
<text x="81.4" y="164.9">FB6</text>
<text x="36.3" y="170.1">PGND</text>
</g>
<g font-size="2.5" fill="#800000">
<text x="100.9" y="84.9">Right LED (Yellow)</text>
<text x="103" y="95">Left LED (Green)</text>
<text x="11.6" y="181.5">Licensed under the TAPR Open Hardware License (www.tapr.org/OHL)</text>
<text x="11.6" y="184">More info at http://www.envox.hr/eez</text>
<text x="11.6" y="186.6">Repository: https://github.com/eez-open</text>
</g>
<g font-size="2.1" fill="#808080">
<text x="91.3" y="23.7">3</text>
<text x="14.2" y="24.8">X8-7</text>
<text x="260.4" y="29.9">X6-1</text>
<text x="14.2" y="32.4">X8-8</text>
<text x="91.3" y="31.3">2</text>
<text x="14.2" y="40.1">X8-6</text>
<text x="91.3" y="38.9">1</text>
<text x="260.4" y="40.1">X6-2</text>
<text x="14.2" y="45.1">X8-5</text>
<text x="91.3" y="44">6</text>
<text x="48.9" y="52.8">IO1</text>
<text x="55.1" y="51.6">1</text>
<text x="91.3" y="51.6">5</text>
<text x="32.9" y="59.3">2</text>
<text x="48.9" y="55.3">IO2</text>
<text x="48.9" y="57.8">IO3</text>
<text x="55.1" y="54.2">3</text>
<text x="55.1" y="56.7">4</text>
<text x="55.1" y="59.3">5</text>
<text x="91.3" y="59.3">4</text>
<text x="36.7" y="60.4">GND</text>
<text x="48.9" y="60.4">IO4</text>
<text x="14.2" y="70.5">X8-4</text>
<text x="89.3" y="77">8*3</text>
<text x="14.2" y="83.2">X8-2</text>
<text x="90.1" y="82.1">10</text>
<text x="91.3" y="87.2">9</text>
<text x="14.2" y="93.4">X8-1</text>
<text x="90.1" y="92.3">12</text>
<text x="252.8" y="93.4">X6-3</text>
<text x="90.1" y="97.4">11</text>
<text x="93.6" y="122.6" transform="rotate(-90 93.6 122.6)">X9-1</text>
<text x="96.1" y="122.6" transform="rotate(-90 96.1 122.6)">X9-2</text>
<text x="98.7" y="122.6" transform="rotate(-90 98.7 122.6)">X9-3</text>
<text x="101.2" y="122.6" transform="rotate(-90 101.2 122.6)">X9-4</text>
<text x="103.7" y="122.6" transform="rotate(-90 103.7 122.6)">X9-5</text>
<text x="13" y="131.5">X10</text>
<text x="16.8" y="131.5">-1</text>
<text x="37.3" y="138">14</text>
<text x="37.3" y="132.9">16</text>
<text x="37.3" y="135.4">15</text>
<text x="44.4" y="134">VBUS2</text>
<text x="44.4" y="136.6">GND2_2</text>
<text x="56.8" y="136.6">GND1_2</text>
<text x="58.1" y="134">VBUS1</text>
<text x="69.8" y="138">3</text>
<text x="69.8" y="132.9">1</text>
<text x="69.8" y="135.4">2</text>
<text x="124.3" y="132.9">4</text>
<text x="124.3" y="138">1</text>
<text x="128.2" y="134">VCC</text>
<text x="140.4" y="134">IO1</text>
<text x="146.5" y="132.9">2</text>
<text x="146.5" y="138">3</text>
<text x="44.4" y="139.1">VDD2</text>
<text x="59.4" y="139.1">VDD1</text>
<text x="128.2" y="139.1">GND</text>
<text x="140.4" y="139.1">IO2</text>
<text x="37.3" y="148.1">13</text>
<text x="44.4" y="149.3">SPD</text>
<text x="59.2" y="149.3">PDEN</text>
<text x="69.8" y="148.1">4</text>
<text x="13" y="154.3">X10</text>
<text x="16.8" y="154.3">-2</text>
<text x="37.3" y="150.7">12</text>
<text x="37.3" y="155.8">10</text>
<text x="37.3" y="153.2">11</text>
<text x="44.4" y="151.8">PIN</text>
<text x="44.4" y="154.3">DD-</text>
<text x="60.7" y="151.8">SPU</text>
<text x="61.3" y="154.3">UD-</text>
<text x="69.8" y="150.7">5</text>
<text x="69.8" y="153.2">6</text>
<text x="69.8" y="155.8">7</text>
<text x="157.3" y="150.7">1</text>
<text x="157.3" y="153.2">2</text>
<text x="157.3" y="155.8">3</text>
<text x="13" y="156.9">X10</text>
<text x="13" y="162">X10</text>
<text x="16.8" y="156.9">-3</text>
<text x="16.8" y="162">-4</text>
<text x="38.5" y="160.8">9</text>
<text x="44.4" y="162">GND2</text>
<text x="44.4" y="156.9">DD+</text>
<text x="59.1" y="162">GND1</text>
<text x="60.8" y="156.9">UD+</text>
<text x="69.8" y="160.8">8</text>
<text x="157.3" y="158.3">4</text>
</g>
<g font-size="2.1" fill="#800000">
<text x="129.6" y="24.8">1 TX+</text>
<text x="129.6" y="40.1">2 TX-</text>
<text x="129.6" y="45.1">3 RX+</text>
<text x="129.6" y="60.4">6 RX-</text>
<text x="129.6" y="68">4</text>
<text x="129.6" y="70.5">5</text>
<text x="129.6" y="75.6">7</text>
<text x="129.6" y="78.2">8</text>
</g>
<text font-size="2" fill="#808080" x="66.8" y="34.9">60R@100MHz</text>
<g font-size="2" fill="#f0f">
<text x="139.5" y="36.3">LED Link (Input) 1</text>
<text x="140.3" y="38.8">LED Act (Input) 2</text>
<text x="148.4" y="41.4">Shield 3</text>
<text x="142.1" y="43.9">RX+ (Output) 4</text>
<text x="142.6" y="46.4">RX- (Output) 5</text>
<text x="143.9" y="49">TX+ (Input) 6</text>
<text x="144.4" y="51.5">TX- (Input) 7</text>
<text x="142.3" y="54.1">+3.3V (Input) 8</text>
<text x="244.6" y="112.5">Fan- (Black) 2</text>
<text x="245.3" y="109.9">Fan+ (Red) 1</text>
<text x="238.3" y="115">Fan sense (Yellow) 3</text>
<text x="161.3" y="125.2">Data+ 3</text>
<text x="161.8" y="122.6">Data- 2</text>
<text x="163.3" y="120.1">Vcc 1</text>
<text x="161.1" y="130.2">Shield 5</text>
<text x="162.9" y="127.7">Gnd 4</text>
</g>
<g font-size="1.8" fill="#008080">
<text x="26.8" y="23.4">AUX_ETH_OUT-</text>
<text x="180.9" y="29.8">VIN/6.2B</text>
<text x="26.8" y="31">AUX_+3V3</text>
<text x="26.8" y="38.7">AUX_ETH_OUT+</text>
<text x="26.8" y="43.7">AUX_ETH_IN-</text>
<text x="184.9" y="52.6">AUX_FAN_CTRL</text>
<text x="26.8" y="69.1">AUX_ETH_IN+</text>
<text x="17" y="78">AC_EARTH/6.2B</text>
<text x="26.8" y="81.8">AUX_ETH_ACTLED</text>
<text x="26.8" y="92">AUX_ETH_LINKLED</text>
<text x="184.9" y="92">AUX_FAN_SENSE</text>
<text x="106" y="153.2">D-</text>
<text x="106" y="155.7">D+</text>
<text x="106.3" y="150.4">XUSB_VBUS</text>
<text x="106.3" y="160.6">XUSB_GND</text>
<text x="141.4" y="172">AC_EARTH/6.2B</text>
</g>
<text font-size="1.8" fill="#800000" x="252.1" y="33.8" transform="rotate(-90 252.1 33.8)">+</text>
<g font-size="1.8" fill="#800080">
<text x="184.9" y="94.5">3.3V logic level output</text>
<text x="16" y="175.2">Note 7.1: Mount X4 and X8 on the opposite (top) side of the PCB. Use 14 mm (e.g. Bossard B3X14/BN3320) for enclosure with 3 mm rear panel</text>
</g>
<g font-size="1.8" fill="#808080">
<text x="77.6" y="135.8">60R@100MHz</text>
<text x="77" y="168.8">60R@100MHz</text>
</g>
<g font-size="1.4" fill="#800000">
<text x="108.3" y="68.4" transform="rotate(-90 108.3 68.4)">75R</text>
<text x="111.9" y="68.3" transform="rotate(-90 111.9 68.3)">75R</text>
<text x="119.2" y="68.6">75R</text>
<text x="99.8" y="75.5">1 nF</text>
<text x="119.2" y="76">75R</text>
</g>
</svg>
